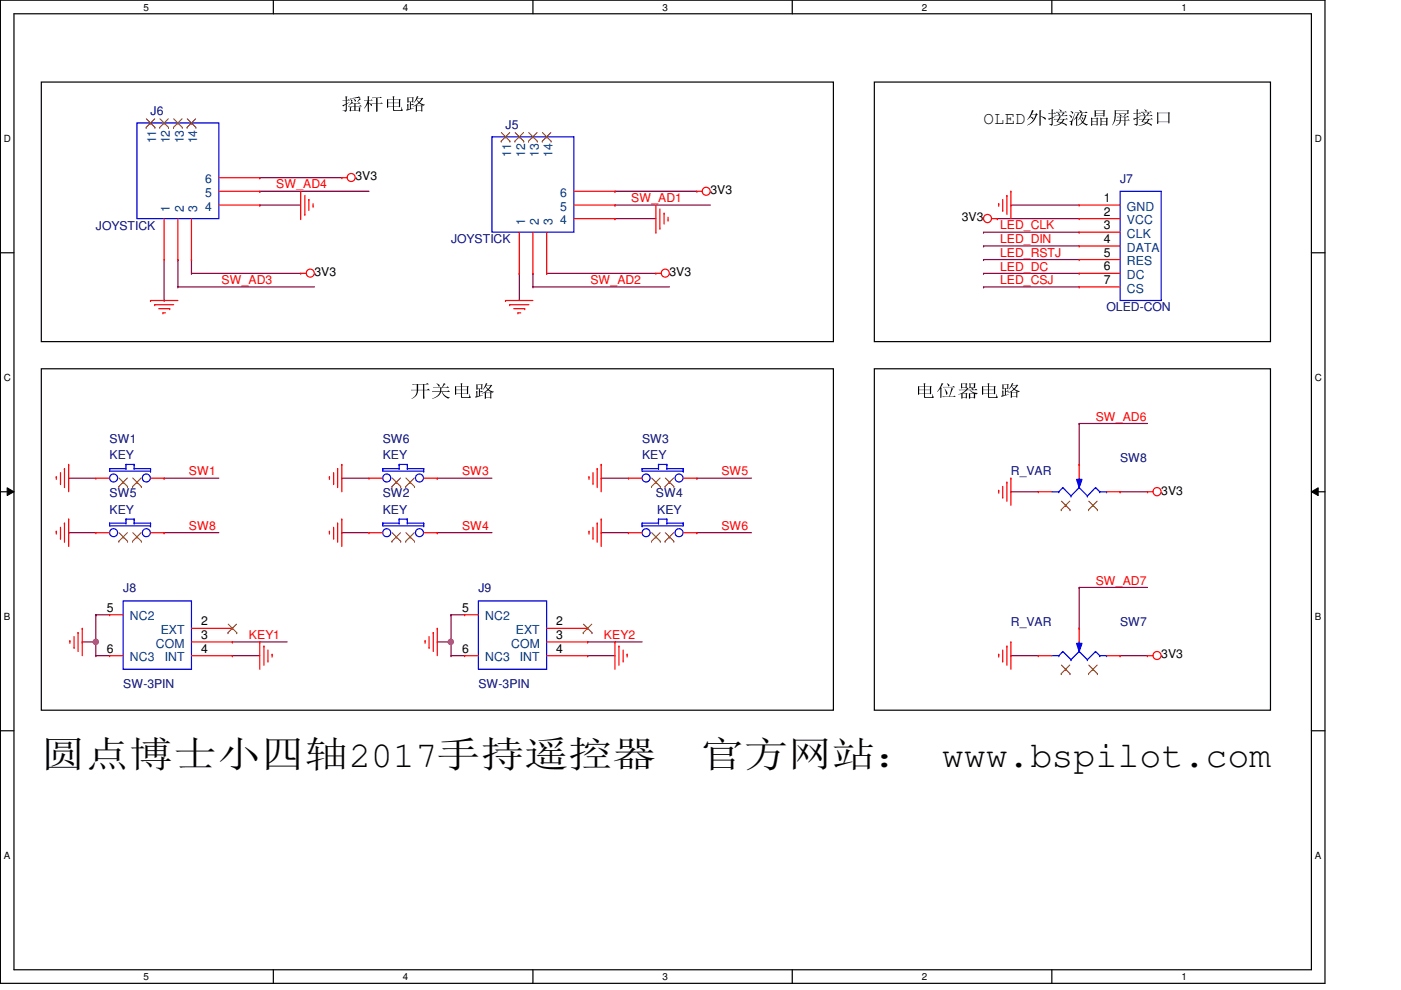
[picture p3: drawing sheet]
<svg xmlns="http://www.w3.org/2000/svg" width="297mm" height="210mm" viewBox="0 0 297 210" stroke-linecap="round" stroke-linejoin="round" font-family="sans-serif">
<path d="M.1 0h280.8v208.5h-280.8zM3 2.9h275v202.7h-275z" fill="none" stroke="#000" stroke-width=".25"/>
<g fill="#fff">
<path d="M30.4 .3h1.2v2.4h-1.2z"/>
<path d="M30.4 205.9h1.2v2.3h-1.2z"/>
</g>
<path d="M58 0v2.9M58 205.6v2.9" fill="none" stroke="#000" stroke-width=".25"/>
<g fill="#fff">
<path d="M85.4 .3h1.2v2.4h-1.2z"/>
<path d="M85.4 205.9h1.2v2.3h-1.2z"/>
</g>
<path d="M113 0v2.9M113 205.6v2.9" fill="none" stroke="#000" stroke-width=".25"/>
<g fill="#fff">
<path d="M140.5 .3h1.1v2.4h-1.1z"/>
<path d="M140.5 205.9h1.1v2.3h-1.1z"/>
</g>
<path d="M168 0v2.9M168 205.6v2.9" fill="none" stroke="#000" stroke-width=".25"/>
<g fill="#fff">
<path d="M195.4 .3h1.2v2.4h-1.2z"/>
<path d="M195.4 205.9h1.2v2.3h-1.2z"/>
</g>
<path d="M223 0v2.9M223 205.6v2.9" fill="none" stroke="#000" stroke-width=".25"/>
<g fill="#fff">
<path d="M250.5 .3h1.1v2.4h-1.1z"/>
<path d="M250.5 205.9h1.1v2.3h-1.1z"/>
<path d="M.8 28.2h1.5v2.4h-1.5z"/>
<path d="M278.8 28.2h1.4v2.4h-1.4z"/>
<path d="M.8 78.9h1.5v2.3h-1.5z"/>
<path d="M278.8 78.9h1.4v2.3h-1.4z"/>
</g>
<path d="M.1 53.6h2.9M278 53.6h2.9" fill="none" stroke="#000" stroke-width=".25"/>
<g fill="#fff">
<path d="M.8 129.6h1.4v2.3h-1.4z"/>
<path d="M278.8 129.6h1.3v2.3h-1.3z"/>
</g>
<path d="M.1 104.3h2.9M278 104.3h2.9" fill="none" stroke="#000" stroke-width=".25"/>
<path d="M1.5 103.4l1.5 .9-1.5 .8zM278 104.3l1.5-.9v1.7z" fill="#000"/>
<path d="M1.5 103.4l1.5 .9-1.5 .8zM278 104.3l1.5-.9v1.7z" fill="none" stroke="#000" stroke-width=".21"/>
<g fill="#fff">
<path d="M.8 180.3h1.4v2.3h-1.4z"/>
<path d="M278.8 180.3h1.3v2.3h-1.3z"/>
</g>
<path d="M8.8 17.4h167.9v55h-167.9zM185.4 17.4h84v55h-84zM8.8 78.2h167.9v72.4h-167.9zM185.4 78.2h84v72.4h-84zM.1 154.9h2.9M278 154.9h2.9" fill="none" stroke="#000" stroke-width=".25"/>
<g fill="none" stroke="#800040" stroke-width=".25">
<path d="M55.1 37.7h.1M55.1 37.7h17.4M34.8 55v8.7M37.7 55h.1M37.7 55v5.8M40.6 58h.1M40.6 55h.1M40.6 58h23.2M40.6 55v3M55.1 43.5h.1M55.1 40.6h.1M55.1 43.5h8.7"/>
<path d="M55.1 40.6h23.1M110.1 58h.1M110.1 58v5.7M113 58h.1M113 58v2.8M115.9 58h.1M115.9 58h23.2M130.4 46.4h.1M130.4 43.5h.1M130.4 40.6h.1M130.4 46.4h8.7M130.4 43.5h20.2"/>
<path d="M130.4 40.6h17.3M211.5 46.4h.1M211.5 46.4h17.3M214.3 43.5h.1M214.3 43.5h14.5M34.8 63.7h.1M37.7 60.8h.1M37.7 60.8h29M113 60.8h.1M113 60.8h28.9M14.6 112.9h.1M14.6 101.4h.1"/>
<path d="M14.6 112.9h5.7M14.6 101.4h5.7M34.8 112.9h.1M34.8 101.4h.1M34.8 112.9h11.6M34.8 101.4h11.6M72.5 112.9h.1M72.5 101.4h.1M72.5 112.9h5.7M72.5 101.4h5.7M92.7 101.4h.1M92.7 112.9h.1"/>
<path d="M92.7 112.9h11.6M92.7 101.4h11.6M127.5 101.4h.1M127.5 112.9h.1M127.5 112.9h5.8M127.5 101.4h5.8M147.7 112.9h.1M147.7 101.4h.1M147.7 112.9h11.6M147.7 101.4h11.6M214.3 104.3h.1M214.3 104.3h5.8"/>
<path d="M95.6 136.1h.1M95.6 136.1v2.9M214.3 139h.1M214.3 139h5.8M228.8 124.5h.1M228.8 124.5h14.5"/>
</g>
<circle cx="95.6" cy="136.1" r=".56" fill="#f0f"/>
<circle cx="95.6" cy="136.1" r=".56" fill="none" stroke="#f0f" stroke-width=".25"/>
<path d="M20.3 136.1h.1M20.3 136.1v2.9M92.7 136.1h.1M92.7 136.1h2.9M95.6 130.3h.1M95.6 139h.1M95.6 130.3h2.9M95.6 139h2.9M124.6 136.1h.1M124.6 139h.1M124.6 139h5.8M124.6 136.1h11.5" fill="none" stroke="#800040" stroke-width=".25"/>
<circle cx="20.3" cy="136.1" r=".56" fill="#f0f"/>
<circle cx="20.3" cy="136.1" r=".56" fill="none" stroke="#f0f" stroke-width=".25"/>
<g fill="none" stroke="#800040" stroke-width=".25">
<path d="M208.5 49.2h.1M208.5 52.2h.1M208.5 55h.1M208.5 58h.1M208.5 49.2h20.3M208.5 52.2h20.3M208.5 55h20.3M208.5 58h20.3M208.5 60.8h.1M208.5 60.8h20.3M228.8 89.8h.1M228.8 98.5h.1"/>
<path d="M228.8 89.8v8.7M228.8 89.8h14.5M237.5 104.3h.1M237.5 104.3h5.8M17.4 136.1h.1M20.3 130.3h.1M20.3 139h.1M20.3 130.3h2.9M20.3 139h2.9M20.3 130.3v5.8h-2.9M49.3 136.1h.1M49.3 139h.1"/>
<path d="M49.3 139h5.8M49.3 136.1h11.6M95.6 130.3h.1M95.6 130.3v5.8M228.8 133.2h.1M228.8 124.5v8.7M237.5 139h.1M237.5 139h5.8"/>
</g>
<g fill="none" stroke="#f00" stroke-width=".25">
<path d="M72.5 37.7h.1M72.5 37.7h1.1M107.2 29h.1M110.1 29h.1M113 29h.1M115.9 29h.1M63.8 46.4h.1M63.8 58h.1M63.8 40.6v5.8M63.8 58h1.1M64.6 45.5h.1M64.6 41.4v4.1"/>
<path d="M65.5 42.3h.1M65.5 42.3v2.3M66.4 43.7h.1M66.4 43.2v.5M110.1 58h.1M110.1 49.2v8.8M113 58h.1M113 49.2v8.8M115.9 58h.1M115.9 49.2v8.8M121.7 40.6h8.7M121.7 46.4h8.7"/>
<path d="M121.7 43.5h8.7M130.4 46.4h.1M130.4 43.5h.1M130.4 40.6h.1M139.1 49.2h.1M139.1 58h.1M139.1 43.5v5.7M139.1 58h1.1M139.9 48.4h.1M139.9 44.3v4.1M140.8 45.2h.1M140.8 45.2v2.3"/>
<path d="M141.6 46.7h.1M141.6 46.1v.6M147.7 40.6h.1M147.7 40.6h1.2M210.3 46.4h1.2M211.5 46.4h.1M211.7 43.2h.1M211.7 43.2v.5M212.6 44.6h.1M212.6 42.3v2.3M213.5 41.4h.1M213.5 41.4v4.1"/>
<path d="M214.3 40.6h.1M214.3 40.6v5.8M31.9 63.7h.1M31.9 63.7h5.8M32.8 64.6h.1M32.8 64.6h4M33.7 65.4h2.3M34.5 66.3h.1M34.5 66.3h.6M36 65.4h.1M107.2 63.7h.1M107.2 63.7h5.8"/>
<path d="M108.1 64.6h.1M108.1 64.6h4M108.9 65.4h2.3M109.8 66.3h.1M109.8 66.3h.6M111.2 65.4h.1M13.7 99.4h.1M13.7 99.4v4M14.6 98.5h.1M14.6 98.5v5.8M71.6 99.4h.1M71.6 99.4v4"/>
<path d="M72.5 98.5h.1M72.5 98.5v5.8M126.6 99.4h.1M126.6 99.4v4M127.5 98.5h.1M127.5 98.5v5.8M11.9 112.6h.1M11.9 101.1h.1M11.9 101.1v.5M11.9 112.6v.6M12.8 114.1h.1M12.8 102.5h.1"/>
<path d="M12.8 100.2v2.3M12.8 111.8v2.3M13.7 110.9h.1M13.7 110.9v4.1M14.6 110.1h.1M14.6 110.1v5.8M20.3 101.4h.1M20.3 101.4h2.9M26.1 102.2h.1M29 102.2h.1M31.9 101.4h2.9M34.8 101.4h.1"/>
<path d="M69.8 112.6h.1M69.8 101.1h.1M69.8 101.1v.5M69.8 112.6v.6M70.7 114.1h.1M70.7 102.5h.1M70.7 100.2v2.3M70.7 111.8v2.3M71.6 110.9h.1M71.6 110.9v4.1M72.5 110.1h.1M72.5 110.1v5.8"/>
<path d="M78.2 112.9h.1M78.2 101.4h.1M78.2 101.4h2.9M78.2 112.9h2.9M84 113.8h.1M84 102.2h.1M86.9 113.8h.1M86.9 102.2h.1M89.8 101.4h2.9M89.8 112.9h2.9M92.7 112.9h.1M92.7 101.4h.1"/>
<path d="M124.9 101.1h.1M124.9 112.6h.1M124.9 101.1v.5M124.9 112.6v.6M125.7 102.5h.1M125.7 114.1h.1M125.7 100.2v2.3M125.7 111.8v2.3M126.6 110.9h.1M126.6 110.9v4.1M127.5 110.1h.1M127.5 110.1v5.8"/>
<path d="M133.3 101.4h.1M133.3 101.4h2.8M139.1 102.2h.1M141.9 102.2h.1M144.9 101.4h2.8M147.7 101.4h.1M211.7 104h.1M211.7 104v.6M212.6 105.4h.1M212.6 103.1v2.3M213.5 102.2h.1M213.5 102.2v4.1"/>
<path d="M214.3 101.4h.1M214.3 101.4v5.7M243.3 104.3h.1M243.3 104.3h1.2M14.8 135.8h.1M14.8 135.8v.6M15.7 137.3h.1M15.7 135v2.3M16.5 134.1h.1M16.5 134.1v4M17.4 133.2h.1M17.4 133.2v5.8"/>
<path d="M55.1 136.1h.1M55.1 136.1v5.8M56 137h.1M56 137v4.1M56.8 137.8v2.4M57.7 138.7h.1M57.7 138.7v.6M90.1 135.8h.1M90.1 135.8v.6M91 137.3h.1M91 135v2.3M91.9 134.1h.1"/>
<path d="M91.9 134.1v4M92.7 133.2h.1M92.7 133.2v5.8M130.4 136.1h.1M130.4 136.1v5.8M131.2 137h.1M131.2 137v4.1M132.1 137.8v2.4M133 138.7h.1M133 138.7v.6M211.7 138.7h.1M211.7 138.7v.6"/>
<path d="M212.6 137.8v2.4M213.5 137h.1M213.5 137v4.1M214.3 136.1h.1M214.3 136.1v5.8M243.3 139h.1M243.3 139h1.2M56.8 140.2h.1M132.1 140.2h.1M212.6 140.2h.1"/>
<circle cx="74.5" cy="37.6" r=".85"/>
<circle cx="65.8" cy="57.9" r=".85"/>
<circle cx="141" cy="57.9" r=".85"/>
<circle cx="149.7" cy="40.6" r=".85"/>
<circle cx="209.4" cy="46.3" r=".86"/>
<circle cx="245.3" cy="104.2" r=".86"/>
<circle cx="245.3" cy="139" r=".85"/>
</g>
<g fill="none" stroke="#00f" stroke-width=".25">
<path d="M104.3 29h17.4v20.2h-17.4zM23.2 99.4h.1M23.2 99.4v.5h8.7M23.2 99.4h3.5M26.7 98.5h.1M26.7 99.4h.1M26.7 98.5h1.7M26.7 98.5v.9M28.4 99.4h.1M28.4 98.5h.1M28.4 99.4h3.5M28.4 98.5v.9"/>
<path d="M31.9 99.9h.1M31.9 99.4h.1M31.9 99.4v.5M81.1 99.4h.1M81.1 99.4v.5h8.7M81.1 99.4h3.5M84.6 98.5h.1M84.6 99.4h.1M84.6 98.5h1.8M84.6 98.5v.9M86.4 99.4h.1M86.4 98.5h.1"/>
<path d="M86.4 99.4h3.4M86.4 98.5v.9M89.8 99.9h.1M89.8 99.4h.1M89.8 99.4v.5M136.1 99.4h.1M136.1 99.4v.5h8.8M136.1 99.4h3.5M139.6 98.5h.1M139.6 99.4h.1M139.6 98.5h1.8M139.6 98.5v.9"/>
<path d="M141.4 99.4h.1M141.4 98.5h.1M141.4 99.4h3.5M141.4 98.5v.9M144.9 99.9h.1M144.9 99.4h.1M144.9 99.4v.5M81.1 110.9h.1M81.1 110.9v.6h8.7M81.1 110.9h3.5M84.6 110.1h.1M84.6 110.9h.1"/>
<path d="M84.6 110.1h1.8M84.6 110.1v.8M86.4 110.9h.1M86.4 110.1h.1M86.4 110.9h3.4M86.4 110.1v.8M89.8 111.5h.1M89.8 110.9h.1M89.8 110.9v.6"/>
<circle cx="24.1" cy="101.3" r=".85"/>
<circle cx="31" cy="101.3" r=".85"/>
<circle cx="82" cy="112.9" r=".85"/>
<circle cx="82" cy="101.3" r=".85"/>
<circle cx="88.9" cy="101.3" r=".85"/>
<circle cx="88.9" cy="112.9" r=".85"/>
<circle cx="137" cy="101.3" r=".85"/>
<circle cx="144" cy="101.3" r=".85"/>
</g>
<g fill="none" stroke="#804000" stroke-width=".21">
<path d="M106.3 29.9h.1M106.3 28.1l1.8 1.8M108.1 28.1l-1.8 1.8M108.1 29.9h.1M109.2 29.9h.1M109.2 28.1l1.8 1.8M111 28.1l-1.8 1.8M111 29.9h.1M112.1 29.9h.1M112.1 28.1l1.8 1.8M113.9 28.1l-1.8 1.8M113.9 29.9h.1"/>
<path d="M115 29.9h.1M115 28.1l1.8 1.8M116.8 28.1l-1.8 1.8M116.8 29.9h.1M25.2 103.2h.1M25.2 101.3l1.8 1.9M27 101.3l-1.8 1.9M27 103.2h.1M28.1 103.2h.1M28.1 101.3l1.9 1.9M29.9 101.3l-1.8 1.9M30 103.2h.1"/>
<path d="M83.1 114.8h.1M83.1 103.2h.1M83.1 112.9l1.9 1.9M83.1 101.3l1.9 1.9M84.9 112.9l-1.8 1.9M84.9 101.3l-1.8 1.9M85 114.8h.1M85 103.2h.1M86 114.8h.1M86 103.2h.1M86.1 112.9l1.8 1.9M86.1 101.3l1.8 1.9"/>
<path d="M87.8 112.9l-1.8 1.9M87.8 101.3l-1.8 1.9M87.9 114.8h.1M87.9 103.2h.1M138.1 103.2h.1M138.2 101.3l1.8 1.9M140 101.3l-1.9 1.9M140 103.2h.1M141 103.2h.1M141.1 101.3l1.8 1.9M142.8 101.3l-1.8 1.9M142.9 103.2h.1"/>
</g>
<path d="M228.3 101.6h1.1l-.6 1.8z" fill="#00f"/>
<g fill="none" stroke="#00f" stroke-width=".25">
<path d="M29 26.1h17.4v20.3h-17.4zM237.5 40.6h8.7v23.1h-8.7zM23.2 110.9h.1M23.2 110.9v.6h8.7M23.2 110.9h3.5M26.7 110.1h.1M26.7 110.9h.1M26.7 110.1h1.7M26.7 110.1v.8M28.4 110.9h.1M28.4 110.1h.1M28.4 110.9h3.5"/>
<path d="M28.4 110.1v.8M31.9 111.5h.1M31.9 110.9h.1M31.9 110.9v.6M136.1 111.5h.1M136.1 110.9h.1M136.1 110.9v.6M136.1 110.9h3.5M139.6 110.9h.1M139.6 110.1h.1M139.6 110.1v.8M139.6 110.1h1.8"/>
<path d="M141.4 110.1h.1M141.4 110.9h.1M141.4 110.9h3.5M141.4 110.1v.8M144.9 110.9h.1M144.9 110.9v.6h-8.8M223 104.3h1.5M224.5 104.3h.1M225.3 103.4h.1M225.3 103.4l-.8 .9M225.3 103.4l1.8 1.8M227.1 105.2h.1"/>
<path d="M228.3 101.6h1.1l-.6 1.8zM228.8 103.4h.1M228.8 101.4h.1M228.8 103.4l-1.7 1.8M228.8 103.4l1.7 1.8M228.8 101.4v.5M230.5 105.2h.1M232.3 103.4h.1M232.3 103.4l-1.8 1.8M232.3 103.4l.9 .9M233.2 104.3h.1M233.2 104.3h1.4"/>
<path d="M234.6 104.3h.1M26.1 127.4h14.5v14.5h-14.5zM101.4 127.4h14.5v14.5h-14.5z"/>
<circle cx="24.1" cy="112.9" r=".85"/>
<circle cx="31" cy="112.9" r=".85"/>
<circle cx="137" cy="112.9" r=".85"/>
<circle cx="144" cy="112.9" r=".85"/>
</g>
<g fill="none" stroke="#f00" stroke-width=".25">
<path d="M31.9 26.1h.1M34.8 26.1h.1M37.7 26.1h.1M40.6 26.1h.1M46.4 37.7h8.7M55.1 37.7h.1M34.8 55h.1M34.8 46.4v8.6M37.7 55h.1M37.7 46.4v8.6M40.6 55h.1M40.6 46.4v8.6"/>
<path d="M46.4 43.5h8.7M46.4 40.6h8.7M55.1 43.5h.1M55.1 40.6h.1M228.8 43.5h.1M228.8 46.4h.1M228.8 49.2h.1M228.8 52.2h.1M228.8 55h.1M228.8 58h.1M228.8 43.5h8.7M228.8 46.4h8.7"/>
<path d="M228.8 49.2h8.7M228.8 52.2h8.7M228.8 55h8.7M228.8 58h8.7M228.8 60.8h.1M228.8 60.8h8.7M228.8 98.5h.1M228.8 98.5v2.9M20.3 112.9h.1M20.3 112.9h2.9M26.1 113.8h.1M29 113.8h.1"/>
<path d="M31.9 112.9h2.9M34.8 112.9h.1M133.3 112.9h.1M133.3 112.9h2.8M139.1 113.8h.1M141.9 113.8h.1M144.9 112.9h2.8M147.7 112.9h.1M220.1 104.3h.1M220.1 104.3h2.9M225.9 107.1h.1M231.7 107.1h.1"/>
<path d="M234.6 104.3h2.9M237.5 104.3h.1M23.2 130.3h.1M23.2 139h.1M23.2 139h2.9M23.2 130.3h2.9M40.6 136.1h8.7M40.6 133.2h8.7M40.6 139h8.7M49.3 136.1h.1M49.3 133.2h.1M49.3 139h.1"/>
<path d="M98.5 130.3h.1M98.5 139h.1M98.5 139h2.9M98.5 130.3h2.9M115.9 136.1h8.7M115.9 133.2h8.7M115.9 139h8.7M124.6 136.1h.1M124.6 133.2h.1M124.6 139h.1"/>
</g>
<g fill="none" stroke="#804000" stroke-width=".21">
<path d="M31 27h.1M31 25.2l1.8 1.8M32.8 25.2l-1.8 1.8M32.8 27h.1M33.9 27h.1M33.9 25.2l1.8 1.8M35.7 25.2l-1.8 1.8M35.7 27h.1M36.8 27h.1M36.8 25.2l1.8 1.8M38.6 25.2l-1.8 1.8M38.6 27h.1"/>
<path d="M39.7 27h.1M39.7 25.2l1.8 1.8M41.5 25.2l-1.8 1.8M41.5 27h.1M25.2 114.8h.1M25.2 112.9l1.8 1.9M27 112.9l-1.8 1.9M27 114.8h.1M28.1 114.8h.1M28.1 112.9l1.9 1.9M29.9 112.9l-1.8 1.9M30 114.8h.1"/>
<path d="M138.1 114.8h.1M138.2 112.9l1.8 1.9M140 112.9l-1.9 1.9M140 114.8h.1M141 114.8h.1M141.1 112.9l1.8 1.9M142.8 112.9l-1.8 1.9M142.9 114.8h.1M225 108.1h.1M225 106.3l1.9 1.8M226.8 106.3l-1.8 1.8M226.9 108.1h.1"/>
<path d="M230.8 108.1h.1M230.8 106.3l1.9 1.8M232.6 106.3l-1.8 1.8M232.7 108.1h.1M48.3 134.2h.1M48.4 132.3l1.8 1.9M50.2 132.3l-1.9 1.9M50.2 134.2h.1M123.7 134.2h.1M123.7 132.3l1.8 1.9M125.5 132.3l-1.8 1.9M125.5 134.2h.1"/>
</g>
<path d="M228.3 136.4h1.1l-.6 1.7z" fill="#00f"/>
<g fill="none" stroke="#00f" stroke-width=".25">
<path d="M223 139h1.5M224.5 139h.1M225.3 138.1h.1M225.3 138.1l-.8 .9M225.3 138.1l1.8 1.8M227.1 139.9h.1M228.3 136.4h1.1l-.6 1.7zM228.8 138.1h.1M228.8 136.1h.1M228.8 138.1l-1.7 1.8M228.8 138.1l1.7 1.8M228.8 136.1v.6"/>
<path d="M230.5 139.9h.1M232.3 138.1h.1M232.3 138.1l-1.8 1.8M232.3 138.1l.9 .9M233.2 139h.1M233.2 139h1.4M234.6 139h.1"/>
</g>
<path d="M220.1 139h.1M220.1 139h2.9M228.8 133.2h.1M228.8 133.2v2.9M234.6 139h2.9M237.5 139h.1M225.9 141.9h.1M231.7 141.9h.1" fill="none" stroke="#f00" stroke-width=".25"/>
<path d="M225 142.8h.1M225 141l1.9 1.8M226.8 141l-1.8 1.8M226.9 142.8h.1M230.8 142.8h.1M230.8 141l1.9 1.8M232.6 141l-1.8 1.8M232.7 142.8h.1" fill="none" stroke="#804000" stroke-width=".21"/>
<circle cx="95.6" cy="136.1" r=".56" fill="#f0f"/>
<circle cx="95.6" cy="136.1" r=".56" fill="none" stroke="#f0f" stroke-width=".25"/>
<circle cx="20.3" cy="136.1" r=".56" fill="#f0f"/>
<circle cx="20.3" cy="136.1" r=".56" fill="none" stroke="#f0f" stroke-width=".25"/>
<g font-size="7.8">
<text x="8.8" y="162.6">圆圆圆圆圆圆圆2017手手手手手</text>
<text x="148.5" y="162.6">官官官官： www.bspilot.com</text>
</g>
<g font-size="3.7">
<text x="72.5" y="23.3">摇摇主主</text>
<text x="208.5" y="26.2">OLED外无外外外无无</text>
<text x="86.9" y="84.1">开开主主</text>
<text x="194.1" y="84.1">主电蜂主主</text>
</g>
<g font-size="2.6" fill="#000080">
<text x="31.9" y="24.3">J6</text>
<text x="107.2" y="27.3">J5</text>
<text x="237.5" y="38.8">J7</text>
<text x="20.3" y="48.7">JOYSTICK</text>
<text x="95.6" y="51.6">JOYSTICK</text>
<text x="234.6" y="66">OLED-CON</text>
<text x="23.2" y="93.9">SW1</text>
<text x="81.1" y="93.9">SW6</text>
<text x="136.1" y="93.9">SW3</text>
<text x="23.2" y="97.3">KEY</text>
<text x="81.1" y="97.3">KEY</text>
<text x="136.1" y="97.3">KEY</text>
<text x="214.3" y="100.8">R_VAR</text>
<text x="237.5" y="97.9">SW8</text>
<text x="23.2" y="105.5">SW5</text>
<text x="81.1" y="105.5">SW2</text>
<text x="139.1" y="105.5">SW4</text>
<text x="23.2" y="108.9">KEY</text>
<text x="81.1" y="108.9">KEY</text>
<text x="139.4" y="108.9">KEY</text>
<text x="26.1" y="125.4">J8</text>
<text x="101.4" y="125.4">J9</text>
<text x="214.3" y="132.7">R_VAR</text>
<text x="237.5" y="132.7">SW7</text>
<text x="26.1" y="146">SW-3PIN</text>
<text x="101.4" y="146">SW-3PIN</text>
</g>
<g font-size="2.6" fill="#004080">
<text x="33.1" y="30.4" transform="rotate(-90 33.1 30.4)">11</text>
<text x="36" y="30.4" transform="rotate(-90 36 30.4)">12</text>
<text x="38.9" y="30.4" transform="rotate(-90 38.9 30.4)">13</text>
<text x="41.8" y="30.4" transform="rotate(-90 41.8 30.4)">14</text>
<text x="108.4" y="33.3" transform="rotate(-90 108.4 33.3)">11</text>
<text x="111.3" y="33.3" transform="rotate(-90 111.3 33.3)">12</text>
<text x="114.2" y="33.3" transform="rotate(-90 114.2 33.3)">13</text>
<text x="117.1" y="33.3" transform="rotate(-90 117.1 33.3)">14</text>
<text x="43.5" y="41.7">5</text>
<text x="43.5" y="38.9">6</text>
<text x="118.8" y="41.7">6</text>
<text x="36" y="44.9" transform="rotate(-90 36 44.9)">1</text>
<text x="38.9" y="44.9" transform="rotate(-90 38.9 44.9)">2</text>
<text x="41.8" y="44.9" transform="rotate(-90 41.8 44.9)">3</text>
<text x="43.5" y="44.7">4</text>
<text x="111.3" y="47.8" transform="rotate(-90 111.3 47.8)">1</text>
<text x="114.2" y="47.8" transform="rotate(-90 114.2 47.8)">2</text>
<text x="117.1" y="47.8" transform="rotate(-90 117.1 47.8)">3</text>
<text x="118.8" y="47.5">4</text>
<text x="118.8" y="44.7">5</text>
<text x="238.9" y="44.7">GND</text>
<text x="238.9" y="47.5">VCC</text>
<text x="238.9" y="50.4">CLK</text>
<text x="238.9" y="53.3">DATA</text>
<text x="238.9" y="56.2">RES</text>
<text x="238.9" y="59.1">DC</text>
<text x="238.9" y="62">CS</text>
<text x="27.6" y="131.5">NC2</text>
<text x="102.9" y="131.5">NC2</text>
<text x="33.1" y="137.3">COM</text>
<text x="34.1" y="134.4">EXT</text>
<text x="108.4" y="137.3">COM</text>
<text x="109.4" y="134.4">EXT</text>
<text x="27.6" y="140.2">NC3</text>
<text x="34.9" y="140.2">INT</text>
<text x="102.9" y="140.2">NC3</text>
<text x="110.2" y="140.2">INT</text>
</g>
<g font-size="2.6" fill="#f00">
<text x="58.6" y="40">SW_AD4</text>
<text x="133.9" y="42.9">SW_AD1</text>
<text x="212" y="48.6">LED_CLK</text>
<text x="212" y="51.6">LED_DIN</text>
<text x="212" y="54.4">LED_RSTJ</text>
<text x="212" y="57.4">LED_DC</text>
<text x="47" y="60.2">SW_AD3</text>
<text x="125.2" y="60.2">SW_AD2</text>
<text x="212" y="60.2">LED_CSJ</text>
<text x="232.3" y="89.2">SW_AD6</text>
<text x="40" y="100.8">SW1</text>
<text x="98" y="100.8">SW3</text>
<text x="152.9" y="100.8">SW5</text>
<text x="40" y="112.4">SW8</text>
<text x="98" y="112.4">SW4</text>
<text x="152.9" y="112.4">SW6</text>
<text x="232.3" y="124">SW_AD7</text>
<text x="52.8" y="135.5">KEY1</text>
<text x="128.1" y="135.5">KEY2</text>
</g>
<g font-size="2.6">
<text x="75.4" y="38.3">3V3</text>
<text x="150.6" y="41.1">3V3</text>
<text x="203.9" y="46.9">3V3</text>
<text x="234" y="42.8">1</text>
<text x="234" y="45.7">2</text>
<text x="234" y="48.6">3</text>
<text x="234" y="51.5">4</text>
<text x="66.7" y="58.5">3V3</text>
<text x="141.9" y="58.5">3V3</text>
<text x="234" y="54.4">5</text>
<text x="234" y="57.3">6</text>
<text x="234" y="60.2">7</text>
<text x="246.2" y="104.9">3V3</text>
<text x="22.6" y="129.7">5</text>
<text x="98" y="129.7">5</text>
<text x="42.6" y="135.5">3</text>
<text x="42.6" y="132.6">2</text>
<text x="117.9" y="135.5">3</text>
<text x="117.9" y="132.6">2</text>
<text x="22.6" y="138.4">6</text>
<text x="42.6" y="138.4">4</text>
<text x="98" y="138.4">6</text>
<text x="117.9" y="138.4">4</text>
<text x="246.2" y="139.6">3V3</text>
</g>
<g font-size="2.1">
<text x="30.4" y="2.2">5</text>
<text x="85.4" y="2.2">4</text>
<text x="140.5" y="2.2">3</text>
<text x="195.4" y="2.2">2</text>
<text x="250.5" y="2.2">1</text>
<text x=".8" y="30.1">D</text>
<text x="278.8" y="30.1">D</text>
<text x=".8" y="80.8">C</text>
<text x="278.8" y="80.8">C</text>
<text x=".8" y="131.5">B</text>
<text x="278.8" y="131.5">B</text>
<text x=".8" y="182.2">A</text>
<text x="278.8" y="182.2">A</text>
<text x="30.4" y="207.8">5</text>
<text x="85.4" y="207.8">4</text>
<text x="140.5" y="207.8">3</text>
<text x="195.4" y="207.8">2</text>
<text x="250.5" y="207.8">1</text>
</g>
</svg>
